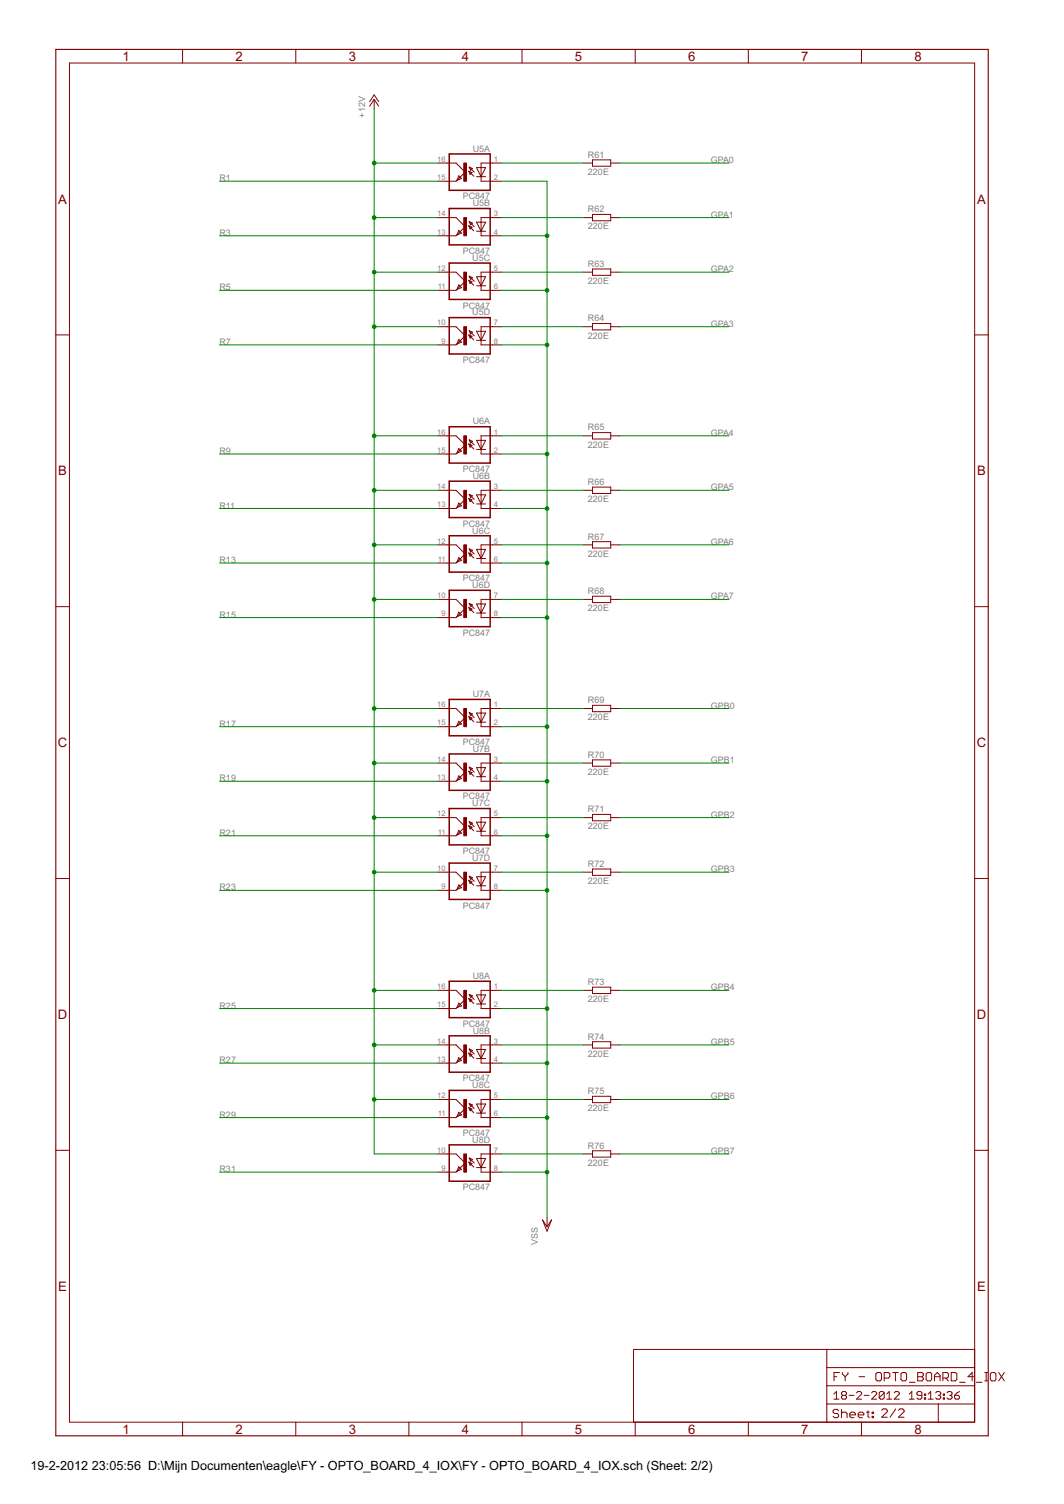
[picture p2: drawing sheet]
<svg xmlns="http://www.w3.org/2000/svg" width="297mm" height="420mm" viewBox="0 0 297 420" stroke-linecap="round" stroke-linejoin="round" font-family="sans-serif">
<g fill="none" stroke="#800000" stroke-width=".28">
<path d="M19.4 17.6h252.7v379.7h-252.7zM51 13.8v3.8M82.6 13.8v3.8M114.2 13.8v3.8M145.7 13.8v3.8M177.3 13.8v3.8M208.9 13.8v3.8M240.5 13.8v3.8M103.2 28.4l1.3-1.9 1.2 1.9M104.5 27.8l1.2 1.9M104.5 27.8l-1.3 1.9M104.5 27.8v2.5"/>
<path d="M122.2 45.6h5.1l2.6 2.5-2.6 2.5h-5.1M128.1 49.1l.7 .8-1.2 .5zM130.9 47.8l1.4 1.4M130.9 47.8l.9 .4-.5 .5zM131 46.7l.9 .4-.5 .5zM131 46.7l1.4 1.4M133 46.8h2.6l-1.3 2.6zM133 49.4h2.6M140 45.6h-5.7v5h5.7M162.9 45.6h2.5M165.4 44.7h5.1v1.7h-5.1zM165.4 59.9h5.1v1.8h-5.1z"/>
<path d="M170.5 45.6h2.5M122.2 60.8h5.1l2.6 2.5-2.6 2.6h-5.1M122.2 76h5.1l2.6 2.6-2.6 2.5h-5.1M128.1 64.3l.7 .8-1.2 .5zM128.1 79.6l.7 .7-1.2 .6zM130.9 63.1l1.4 1.4M130.9 63.1l.9 .4-.5 .5zM130.9 78.3l1.4 1.4M130.9 78.3l.9 .4-.5 .5zM131 61.9l.9 .4-.5 .5zM131 61.9l1.4 1.4M131 77.2l.9 .4-.5 .5z"/>
<path d="M131 77.2l1.4 1.4M133 62.1h2.6l-1.3 2.5zM133 64.6h2.6M133 77.3h2.6l-1.3 2.5zM133 79.8h2.6M140 60.8h-5.7v5.1h5.7M140 76h-5.7v5.1h5.7M162.9 60.8h2.5M162.9 76h2.5M165.4 75.1h5.1v1.8h-5.1zM170.5 60.8h2.5M170.5 76h2.5"/>
<path d="M15.6 93.6h3.8M122.2 91.3h5.1l2.6 2.5-2.6 2.6h-5.1M128.1 94.8l.7 .8-1.2 .5zM130.9 93.6l1.4 1.4M130.9 93.6l.9 .3-.5 .5zM131 92.4l.9 .4-.5 .5zM131 92.4l1.4 1.4M133 92.5h2.6l-1.3 2.6zM133 95.1h2.6M140 91.3h-5.7v5.1h5.7M162.9 91.3h2.5M165.4 90.4h5.1v1.8h-5.1z"/>
<path d="M170.5 91.3h2.5M272.1 93.6h3.8M122.2 121.8h5.1l2.6 2.5-2.6 2.5h-5.1M122.2 137h5.1l2.6 2.5-2.6 2.5h-5.1M128.1 125.3l.7 .8-1.2 .5zM130.9 124l1.4 1.4M130.9 124l.9 .4-.5 .5zM130.9 139.3l1.4 1.4M130.9 139.3l.9 .3-.5 .5zM131 122.9l.9 .4-.5 .5zM131 122.9l1.4 1.4M131 138.1l.9 .4-.5 .5z"/>
<path d="M131 138.1l1.4 1.4M133 123h2.6l-1.3 2.6zM133 125.6h2.6M133 138.2h2.6l-1.3 2.6zM140 121.8h-5.7v5h5.7M140 137h-5.7v5h5.7M162.9 121.8h2.5M162.9 137h2.5M165.4 120.9h5.1v1.7h-5.1zM165.4 136.1h5.1v1.8h-5.1zM170.5 121.8h2.5M170.5 137h2.5"/>
<path d="M122.2 152.2h5.1l2.6 2.5-2.6 2.6h-5.1M128.1 140.5l.7 .8-1.2 .5zM128.1 155.8l.7 .7-1.2 .5zM130.9 154.5l1.4 1.4M130.9 154.5l.9 .4-.5 .5zM131 153.4l.9 .3-.5 .5zM131 153.4l1.4 1.3M133 140.8h2.6M133 153.5h2.6l-1.3 2.5zM133 156h2.6M140 152.2h-5.7v5.1h5.7M162.9 152.2h2.5"/>
<path d="M165.4 151.3h5.1v1.8h-5.1zM170.5 152.2h2.5M15.6 169.5h3.8M122.2 167.4h5.1l2.6 2.6-2.6 2.5h-5.1M128.1 171l.7 .8-1.2 .5zM130.9 169.7l1.4 1.4M130.9 169.7l.9 .4-.5 .5zM131 168.6l.9 .4-.5 .5zM131 168.6l1.4 1.4M133 168.7h2.6l-1.3 2.6zM133 171.3h2.6M140 167.4h-5.7v5.1h5.7"/>
<path d="M162.9 167.4h2.5M165.4 166.6h5.1v1.7h-5.1zM170.5 167.4h2.5M272.1 169.5h3.8M122.2 197.9h5.1l2.6 2.6-2.6 2.5h-5.1M131 199.1l.9 .4-.5 .5zM131 199.1l1.4 1.4M133 199.2h2.6l-1.3 2.5zM140 197.9h-5.7v5.1h5.7M162.9 197.9h2.5M165.4 197h5.1v1.8h-5.1zM170.5 197.9h2.5"/>
<path d="M122.2 213.2h5.1l2.6 2.5-2.6 2.5h-5.1M128.1 201.5l.7 .7-1.2 .6zM128.1 216.7l.7 .8-1.2 .5zM130.9 200.2l1.4 1.4M130.9 200.2l.9 .4-.5 .5zM130.9 215.5l1.4 1.4M130.9 215.5l.9 .3-.5 .5zM131 214.3l.9 .4-.5 .5zM131 214.3l1.4 1.4M133 201.7h2.6M133 214.4h2.6l-1.3 2.6zM133 217h2.6"/>
<path d="M140 213.2h-5.7v5h5.7M162.9 213.2h2.5M165.4 212.3h5.1v1.8h-5.1zM170.5 213.2h2.5M122.2 228.4h5.1l2.6 2.5-2.6 2.6h-5.1M128.1 232l.7 .7-1.2 .5zM130.9 230.7l1.4 1.4M130.9 230.7l.9 .4-.5 .5zM131 229.6l.9 .3-.5 .5zM131 229.6l1.4 1.3M133 229.7h2.6l-1.3 2.5zM133 232.2h2.6"/>
<path d="M140 228.4h-5.7v5.1h5.7M162.9 228.4h2.5M165.4 227.5h5.1v1.8h-5.1zM170.5 228.4h2.5M15.6 245.4h3.8M122.2 243.6h5.1l2.6 2.6-2.6 2.5h-5.1M128.1 247.2l.7 .8-1.2 .5zM130.9 245.9l1.4 1.4M130.9 245.9l.9 .4-.5 .5zM131 244.8l.9 .4-.5 .5zM131 244.8l1.4 1.4M133 244.9h2.6l-1.3 2.6z"/>
<path d="M133 247.5h2.6M140 243.6h-5.7v5.1h5.7M162.9 243.6h2.5M165.4 242.8h5.1v1.7h-5.1zM170.5 243.6h2.5M272.1 245.4h3.8M122.2 276.7h5.1l2.6 2.5-2.6 2.5h-5.1M130.9 279l1.4 1.4M130.9 279l.9 .3-.5 .5zM131 277.8l.9 .4-.5 .5zM131 277.8l1.4 1.4M133 277.9h2.6l-1.3 2.6z"/>
<path d="M140 276.7h-5.7v5h5.7M162.9 276.7h2.5M165.4 275.8h5.1v1.8h-5.1zM170.5 276.7h2.5M122.2 291.9h5.1l2.6 2.5-2.6 2.6h-5.1M128.1 280.2l.7 .8-1.2 .5zM128.1 295.5l.7 .7-1.2 .5zM130.9 294.2l1.4 1.4M130.9 294.2l.9 .4-.5 .5zM131 293.1l.9 .3-.5 .5zM131 293.1l1.4 1.3M133 280.5h2.6"/>
<path d="M133 293.2h2.6l-1.3 2.5zM133 295.7h2.6M140 291.9h-5.7v5.1h5.7M162.9 291.9h2.5M165.4 291h5.1v1.8h-5.1zM170.5 291.9h2.5M122.2 307.1h5.1l2.6 2.6-2.3 2.3M127.6 312l-.3 .2h-5.1M128.1 310.7l.7 .8-1.2 .5zM130.9 309.4l1.4 1.4M130.9 309.4l.9 .4-.5 .5zM131 308.3l.9 .4-.5 .5z"/>
<path d="M131 308.3l1.4 1.4M133 308.4h2.6l-1.3 2.6zM133 311h2.6M140 307.1h-5.7v5.1h5.7M162.9 307.1h2.5M165.4 306.3h5.1v1.7h-5.1zM170.5 307.1h2.5M15.6 321.4h3.8M122.2 322.4h5.1l2.6 2.5-2.6 2.5h-5.1M128.1 325.9l.7 .8-1.2 .5zM130.9 324.7l1.4 1.4M130.9 324.7l.9 .3-.5 .5z"/>
<path d="M131 323.5l.9 .4-.5 .5zM131 323.5l1.4 1.4M133 323.6h2.6l-1.3 2.6zM133 326.2h2.6M140 322.4h-5.7v5h5.7M162.9 322.4h2.5M165.4 321.5h5.1v1.8h-5.1zM170.5 322.4h2.5M272.1 321.4h3.8M151.4 340.8l1.3 1.9 1.3-1.9-1.3 3.2zM152.7 340.1v2.6M230.8 377v20.3"/>
<path d="M272.1 377h-95.3v20.3M51 397.3v3.8M82.6 397.3v3.8M114.2 397.3v3.8M145.7 397.3v3.8M177.3 397.3v3.8M208.9 397.3v3.8M230.8 392.2h41.3M230.8 387.1h41.3M230.8 382.1h41.3M232.8 389.4l.7-.7v2.2M232.8 390.9h1.4"/>
<path d="M232.8 384.6h.8M234.1 394.1l-.4-.4h-.7l-.4 .4v.4l.4 .4h.7l.4 .4v.4l-.4 .3h-.7l-.4-.3M234.4 383.4h-1.6v2.4M234.9 393.7v2.3M234.9 394.9l.4-.4h.8l.4 .4v1.1M235.2 383.4v.4l.7 .8M235.3 389.8l-.4 .4v.3l.4 .4h.7l.3-.4v-.3l-.3-.4M235.3 389.8l-.4-.4v-.3l.4-.4h.7l.3 .4v.3l-.3 .4M235.3 389.8h.7M235.9 384.6v1.2M236.7 383.4v.4l-.8 .8M237 389.8h1.4"/>
<path d="M237.2 395.3h1.6v-.4l-.4-.4h-.8l-.4 .4v.8l.4 .3h.8M239.1 389.1l.4-.4h.7l.3 .4v.3l-1.4 1.5h1.4M239.6 395.3h1.6v-.4l-.5-.4h-.7l-.4 .4v.8l.4 .3h.7M239.8 384.6h1.6M240.5 397.3v3.8M241.2 389.8h1.4M241.9 394.5h.8M242.3 394.1v1.6l.4 .3M243.3 389.1l.4-.4h.7l.4 .4v.3l-1.5 1.5h1.5M243.5 394.5h.4v.4h-.4zM243.5 395.7h.4v.3h-.4zM244.9 383.4h.8l.4 .4v1.6l-.4 .4h-.8l-.4-.4v-1.6z"/>
<path d="M246.1 394l.4-.4h.8l.4 .4v.4l-1.6 1.5h1.6M246.8 385h1.2l.4-.4v-.8l-.4-.4h-1.2v2.4M246.8 389.1v1.4l-.3 .4h-.7l-.4-.4M246.8 389.1l-.3-.4h-.7l-.4 .4v1.4M246.8 389.1l-1.4 1.4M247.5 390.9h1.4M247.5 389.4l.7-.7v2.2M249.2 383.4h1.6M249.6 389.1l.4-.4h.7l.4 .4v.3l-1.5 1.5h1.5M250 383.4v2.4M250.1 393.6l-1.6 2.3M250.8 394l.4-.4h.8l.4 .4v.4l-1.6 1.5h1.6"/>
<path d="M251.5 383.8l.4-.4h.8l.4 .4v1.6l-.4 .4h-.8l-.4-.4zM253.9 390.9h1.4M253.9 389.4l.7-.7v2.2M253.9 386.2h1.5M256.2 383.4h1.2l.4 .4v.4l-.4 .4 .4 .4v.4l-.4 .4h-1.2zM256.2 384.6h1.2M257.4 389.8h-1.1l-.3-.4v-.3l.3-.4h.7l.4 .4v1.4l-.4 .4h-.7l-.3-.4M258.1 390.5h.3v.4h-.3zM258.1 389.4h.3v.4h-.3zM258.9 383.4h.8l.4 .4v1.6l-.4 .4h-.8l-.3-.4v-1.6zM259.1 390.9h1.4M259.1 389.4l.7-.7v2.2"/>
<path d="M260.9 384.6h1.5M260.9 385.8v-1.6l.8-.8 .7 .8v1.6M261.2 389.1l.4-.4h.7l.3 .4v.3l-.3 .4M261.9 392.2v5.1M261.9 389.8h.4M262.3 389.8l.3 .4v.3l-.3 .4h-.7l-.4-.4M263.2 385h1.2l.4-.4v-.8l-.4-.4h-1.2v2.4M263.3 390.5h.4v.4h-.4zM263.3 389.4h.4v.4h-.4zM264 385l.8 .8M264.4 389.1l.3-.4h.7l.4 .4v.3l-.4 .4M265.1 389.8h.3"/>
<path d="M265.4 389.8l.4 .4v.3l-.4 .4h-.7l-.3-.4M265.6 383.4h1.1l.4 .4v1.6l-.4 .4h-1.1zM266.5 389.8h1l.4 .4v.3l-.4 .4h-.7l-.3-.4zM267.9 388.7l-1.4 1.1M267.9 386.2h1.6M271.8 384.6h-1.6l1.2-1.2v2.4M272.6 386.2h1.5M274.9 383.4h.8M274.9 385.8h.8M275.3 383.4v2.4M276.9 383.4h.7l.4 .4v1.6l-.4 .4h-.7l-.4-.4v-1.6zM278.8 383.4l1.6 2.4"/>
<path d="M280.4 383.4l-1.6 2.4"/>
</g>
<path d="M15.6 13.8h260.3v387.3h-260.3z" fill="none" stroke="#800000" stroke-width=".32"/>
<g fill="none" stroke="#800000" stroke-width=".42">
<path d="M125.4 43h11.4v10.2h-11.4zM125.4 58.3h11.4v10.1h-11.4zM125.4 73.5h11.4v10.2h-11.4zM125.4 88.7h11.4v10.2h-11.4zM125.4 119.2h11.4v10.2h-11.4zM125.4 134.4h11.4v10.2h-11.4zM125.4 149.7h11.4v10.1h-11.4zM125.4 164.9h11.4v10.2h-11.4zM125.4 195.4h11.4v10.1h-11.4zM125.4 210.6h11.4v10.2h-11.4zM125.4 225.9h11.4v10.1h-11.4zM125.4 241.1h11.4v10.2h-11.4z"/>
<path d="M125.4 274.1h11.4v10.2h-11.4zM125.4 289.4h11.4v10.1h-11.4zM125.4 304.6h11.4v10.1h-11.4zM125.4 319.8h11.4v10.2h-11.4z"/>
</g>
<g fill="#800000" stroke="#800000" stroke-width=".28">
<path d="M129.5 45.6h.7v5h-.7z"/>
<path d="M129.5 60.8h.7v5.1h-.7z"/>
<path d="M129.5 76h.7v5.1h-.7z"/>
<path d="M129.5 91.3h.7v5.1h-.7z"/>
<path d="M129.5 121.8h.7v5h-.7z"/>
<path d="M129.5 137h.7v5h-.7z"/>
<path d="M129.5 152.2h.7v5.1h-.7z"/>
<path d="M129.5 167.4h.7v5.1h-.7z"/>
<path d="M129.5 197.9h.7v5.1h-.7z"/>
<path d="M129.5 213.2h.7v5h-.7z"/>
<path d="M129.5 228.4h.7v5.1h-.7z"/>
<path d="M129.5 243.6h.7v5.1h-.7z"/>
<path d="M129.5 276.7h.7v5h-.7z"/>
<path d="M129.5 291.9h.7v5.1h-.7z"/>
<path d="M129.5 307.1h.7v5.1h-.7z"/>
<path d="M129.5 322.4h.7v5h-.7z"/>
</g>
<g fill="none" stroke="#008000" stroke-width=".28">
<path d="M104.5 30.3v292.1h17.7M61.3 50.6h60.9M104.5 45.6h17.7M140 45.6h22.9M140 50.6h12.7v289.5M173 45.6h30.5M61.3 65.9h60.9M104.5 60.8h17.7M104.5 76h17.7M140 60.8h22.9M140 76h22.9M140 65.9h12.7"/>
<path d="M173 60.8h30.5M173 76h30.5M61.3 81.1h60.9M61.3 96.4h60.9M104.5 91.3h17.7M140 91.3h22.9M140 81.1h12.7M140 96.4h12.7M173 91.3h30.5M61.3 126.8h60.9M104.5 121.8h17.7M104.5 137h17.7"/>
<path d="M140 121.8h22.9M140 137h22.9M140 126.8h12.7M173 121.8h30.5M173 137h30.5M61.3 142h60.9M61.3 157.3h60.9M104.5 152.2h17.7M140 152.2h22.9M140 142h12.7M140 157.3h12.7M173 152.2h30.5"/>
<path d="M61.3 172.5h60.9M104.5 167.4h17.7M140 167.4h22.9M140 172.5h12.7M173 167.4h30.5M104.5 197.9h17.7M140 197.9h22.9M173 197.9h30.5M61.3 203h60.9M61.3 218.2h60.9M104.5 213.2h17.7M140 213.2h22.9"/>
<path d="M140 203h12.7M140 218.2h12.7M173 213.2h30.5M61.3 233.5h60.9M104.5 228.4h17.7M140 228.4h22.9M140 233.5h12.7M173 228.4h30.5M61.3 248.7h60.9M104.5 243.6h17.7M140 243.6h22.9M140 248.7h12.7"/>
<path d="M173 243.6h30.5M104.5 276.7h17.7M140 276.7h22.9M173 276.7h30.5M61.3 281.7h60.9M61.3 297h60.9M104.5 291.9h17.7M140 291.9h22.9M140 281.7h12.7M140 297h12.7M173 291.9h30.5M61.3 312.2h60.9"/>
<path d="M104.5 307.1h17.7M140 307.1h22.9M140 312.2h12.7M173 307.1h30.5M61.3 327.4h60.9M140 322.4h22.9M140 327.4h12.7M173 322.4h30.5"/>
</g>
<g fill="#008000" stroke="#008000" stroke-width=".28">
<circle cx="104.5" cy="45.6" r=".51"/>
<circle cx="104.5" cy="60.8" r=".51"/>
<circle cx="104.5" cy="76" r=".51"/>
<circle cx="104.5" cy="91.3" r=".51"/>
<circle cx="104.5" cy="121.8" r=".51"/>
<circle cx="104.5" cy="137" r=".51"/>
<circle cx="104.5" cy="152.2" r=".51"/>
<circle cx="104.5" cy="167.4" r=".51"/>
<circle cx="104.5" cy="197.9" r=".51"/>
<circle cx="104.5" cy="213.2" r=".51"/>
<circle cx="104.5" cy="228.4" r=".51"/>
<circle cx="104.5" cy="243.6" r=".51"/>
<circle cx="104.5" cy="276.7" r=".51"/>
<circle cx="104.5" cy="291.9" r=".51"/>
<circle cx="104.5" cy="307.1" r=".51"/>
<circle cx="152.7" cy="327.4" r=".51"/>
<circle cx="152.7" cy="65.9" r=".51"/>
<circle cx="152.7" cy="81.1" r=".51"/>
<circle cx="152.7" cy="96.4" r=".51"/>
<circle cx="152.7" cy="126.8" r=".51"/>
<circle cx="152.7" cy="142" r=".51"/>
<circle cx="152.7" cy="157.3" r=".51"/>
<circle cx="152.7" cy="172.5" r=".51"/>
<circle cx="152.7" cy="203" r=".51"/>
<circle cx="152.7" cy="218.2" r=".51"/>
<circle cx="152.7" cy="233.5" r=".51"/>
<circle cx="152.7" cy="248.7" r=".51"/>
<circle cx="152.7" cy="281.7" r=".51"/>
<circle cx="152.7" cy="297" r=".51"/>
<circle cx="152.7" cy="312.2" r=".51"/>
</g>
<g font-size="4.1" fill="#800000">
<text x="34.2" y="17">1</text>
<text x="65.8" y="17">2</text>
<text x="97.3" y="17">3</text>
<text x="128.9" y="17">4</text>
<text x="160.5" y="17">5</text>
<text x="192.1" y="17">6</text>
<text x="223.7" y="17">7</text>
<text x="255.3" y="17">8</text>
<text x="16.3" y="56.9">A</text>
<text x="272.8" y="56.9">A</text>
<text x="16.3" y="132.8">B</text>
<text x="272.8" y="132.8">B</text>
<text x="16.1" y="208.7">C</text>
<text x="272.7" y="208.7">C</text>
<text x="16.1" y="284.7">D</text>
<text x="272.7" y="284.7">D</text>
<text x="16.3" y="360.6">E</text>
<text x="272.8" y="360.6">E</text>
<text x="34.2" y="400.5">1</text>
<text x="65.8" y="400.5">2</text>
<text x="97.3" y="400.5">3</text>
<text x="128.9" y="400.5">4</text>
<text x="160.5" y="400.5">5</text>
<text x="192.1" y="400.5">6</text>
<text x="223.7" y="400.5">7</text>
<text x="255.3" y="400.5">8</text>
</g>
<g font-size="4">
<text x="8.5" y="410.7">19-2-2012</text>
<text x="25.6" y="410.7">23:05:56 D:\Mijn Documenten\eagle\FY - OPTO_BOARD_4_IOX\FY - OPTO_BOARD_4_IOX.sch (Sheet: 2/2)</text>
</g>
<g font-size="2.8" fill="#808080">
<text x="101.9" y="32.9" transform="rotate(-90 101.9 32.9)">+12V</text>
<text x="132" y="42.4">U5A</text>
<text x="164.2" y="44.1">R61</text>
<text x="198.4" y="45.6">GPA0</text>
<text x="61.3" y="50.6">R1</text>
<text x="164.2" y="48.9">220E</text>
<text x="129.2" y="55.7">PC847</text>
<text x="132" y="57.6">U5B</text>
<text x="164.2" y="59.3">R62</text>
<text x="61.3" y="65.9">R3</text>
<text x="164.2" y="64.1">220E</text>
<text x="198.4" y="60.8">GPA1</text>
<text x="129.2" y="70.9">PC847</text>
<text x="131.9" y="72.9">U5C</text>
<text x="164.2" y="74.5">R63</text>
<text x="198.4" y="76">GPA2</text>
<text x="61.3" y="81.1">R5</text>
<text x="164.2" y="79.3">220E</text>
<text x="129.2" y="86.2">PC847</text>
<text x="131.9" y="88.1">U5D</text>
<text x="164.2" y="89.8">R64</text>
<text x="164.2" y="94.6">220E</text>
<text x="198.4" y="91.3">GPA3</text>
<text x="61.3" y="96.3">R7</text>
<text x="129.2" y="101.4">PC847</text>
<text x="132" y="118.6">U6A</text>
<text x="164.2" y="125">220E</text>
<text x="164.2" y="120.2">R65</text>
<text x="198.4" y="121.7">GPA4</text>
<text x="61.3" y="126.8">R9</text>
<text x="129.2" y="131.9">PC847</text>
<text x="132" y="133.8">U6B</text>
<text x="164.2" y="135.5">R66</text>
<text x="198.4" y="137">GPA5</text>
<text x="61.3" y="142.1">R11</text>
<text x="164.2" y="140.3">220E</text>
<text x="129.2" y="147.1">PC847</text>
<text x="131.9" y="149">U6C</text>
<text x="164.2" y="155.5">220E</text>
<text x="164.2" y="150.7">R67</text>
<text x="198.4" y="152.2">GPA6</text>
<text x="61.3" y="157.3">R13</text>
<text x="129.2" y="162.4">PC847</text>
<text x="131.9" y="164.3">U6D</text>
<text x="164.2" y="166">R68</text>
<text x="198.4" y="167.5">GPA7</text>
<text x="61.3" y="172.5">R15</text>
<text x="164.2" y="170.8">220E</text>
<text x="129.2" y="177.6">PC847</text>
<text x="132" y="194.8">U7A</text>
<text x="164.2" y="196.4">R69</text>
<text x="198.4" y="197.9">GPB0</text>
<text x="61.3" y="203">R17</text>
<text x="164.2" y="201.2">220E</text>
<text x="129.2" y="208.1">PC847</text>
<text x="132" y="210">U7B</text>
<text x="164.2" y="211.7">R70</text>
<text x="198.4" y="213.2">GPB1</text>
<text x="61.3" y="218.2">R19</text>
<text x="164.2" y="216.5">220E</text>
<text x="129.2" y="223.3">PC847</text>
<text x="131.9" y="225.2">U7C</text>
<text x="164.2" y="226.9">R71</text>
<text x="61.3" y="233.5">R21</text>
<text x="164.2" y="231.7">220E</text>
<text x="198.4" y="228.4">GPB2</text>
<text x="129.2" y="238.6">PC847</text>
<text x="131.9" y="240.5">U7D</text>
<text x="164.2" y="242.1">R72</text>
<text x="198.4" y="243.6">GPB3</text>
<text x="61.3" y="248.7">R23</text>
<text x="164.2" y="246.9">220E</text>
<text x="129.2" y="253.8">PC847</text>
<text x="132" y="273.5">U8A</text>
<text x="164.2" y="275.2">R73</text>
<text x="61.3" y="281.7">R25</text>
<text x="164.2" y="280">220E</text>
<text x="198.4" y="276.7">GPB4</text>
<text x="129.2" y="286.8">PC847</text>
<text x="132" y="288.7">U8B</text>
<text x="164.2" y="290.4">R74</text>
<text x="198.4" y="291.9">GPB5</text>
<text x="61.3" y="297">R27</text>
<text x="164.2" y="295.2">220E</text>
<text x="129.2" y="302.1">PC847</text>
<text x="131.9" y="304">U8C</text>
<text x="164.2" y="305.6">R75</text>
<text x="164.2" y="310.4">220E</text>
<text x="198.4" y="307.1">GPB6</text>
<text x="61.3" y="312.2">R29</text>
<text x="129.2" y="317.3">PC847</text>
<text x="131.9" y="319.2">U8D</text>
<text x="164.2" y="320.9">R76</text>
<text x="198.4" y="322.4">GPB7</text>
<text x="61.3" y="327.5">R31</text>
<text x="164.2" y="325.7">220E</text>
<text x="129.2" y="332.5">PC847</text>
<text x="150.2" y="347.8" transform="rotate(-90 150.2 347.8)">VSS</text>
</g>
<g font-size="2.4" fill="#808080">
<text x="122.1" y="45.2">16</text>
<text x="137.8" y="45.2">1</text>
<text x="122.1" y="50.3">15</text>
<text x="137.8" y="50.3">2</text>
<text x="122.1" y="65.5">13</text>
<text x="122.1" y="60.4">14</text>
<text x="137.8" y="60.4">3</text>
<text x="137.8" y="65.5">4</text>
<text x="122.1" y="75.7">12</text>
<text x="137.8" y="75.7">5</text>
<text x="122.2" y="80.8">11</text>
<text x="137.8" y="80.8">6</text>
<text x="122.1" y="90.9">10</text>
<text x="123.2" y="96">9</text>
<text x="137.8" y="90.9">7</text>
<text x="137.8" y="96">8</text>
<text x="122.1" y="121.4">16</text>
<text x="137.8" y="121.4">1</text>
<text x="122.1" y="126.5">15</text>
<text x="137.8" y="126.5">2</text>
<text x="122.1" y="136.6">14</text>
<text x="137.8" y="136.6">3</text>
<text x="122.1" y="141.7">13</text>
<text x="137.8" y="141.7">4</text>
<text x="122.1" y="151.9">12</text>
<text x="137.8" y="151.9">5</text>
<text x="122.2" y="156.9">11</text>
<text x="137.8" y="156.9">6</text>
<text x="122.1" y="167.1">10</text>
<text x="137.8" y="167.1">7</text>
<text x="123.2" y="172.2">9</text>
<text x="137.8" y="172.2">8</text>
<text x="122.1" y="197.6">16</text>
<text x="137.8" y="197.6">1</text>
<text x="122.1" y="202.7">15</text>
<text x="137.8" y="202.7">2</text>
<text x="122.1" y="212.8">14</text>
<text x="137.8" y="212.8">3</text>
<text x="122.1" y="217.9">13</text>
<text x="137.8" y="217.9">4</text>
<text x="122.1" y="228.1">12</text>
<text x="122.2" y="233.1">11</text>
<text x="137.8" y="228.1">5</text>
<text x="137.8" y="233.1">6</text>
<text x="122.1" y="243.3">10</text>
<text x="137.8" y="243.3">7</text>
<text x="123.2" y="248.4">9</text>
<text x="137.8" y="248.4">8</text>
<text x="122.1" y="281.4">15</text>
<text x="122.1" y="276.3">16</text>
<text x="137.8" y="276.3">1</text>
<text x="137.8" y="281.4">2</text>
<text x="122.1" y="291.5">14</text>
<text x="137.8" y="291.5">3</text>
<text x="122.1" y="296.6">13</text>
<text x="137.8" y="296.6">4</text>
<text x="122.1" y="306.8">12</text>
<text x="122.2" y="311.9">11</text>
<text x="137.8" y="306.8">5</text>
<text x="137.8" y="311.9">6</text>
<text x="122.1" y="322">10</text>
<text x="137.8" y="322">7</text>
<text x="123.2" y="327.1">9</text>
<text x="137.8" y="327.1">8</text>
</g>
</svg>
